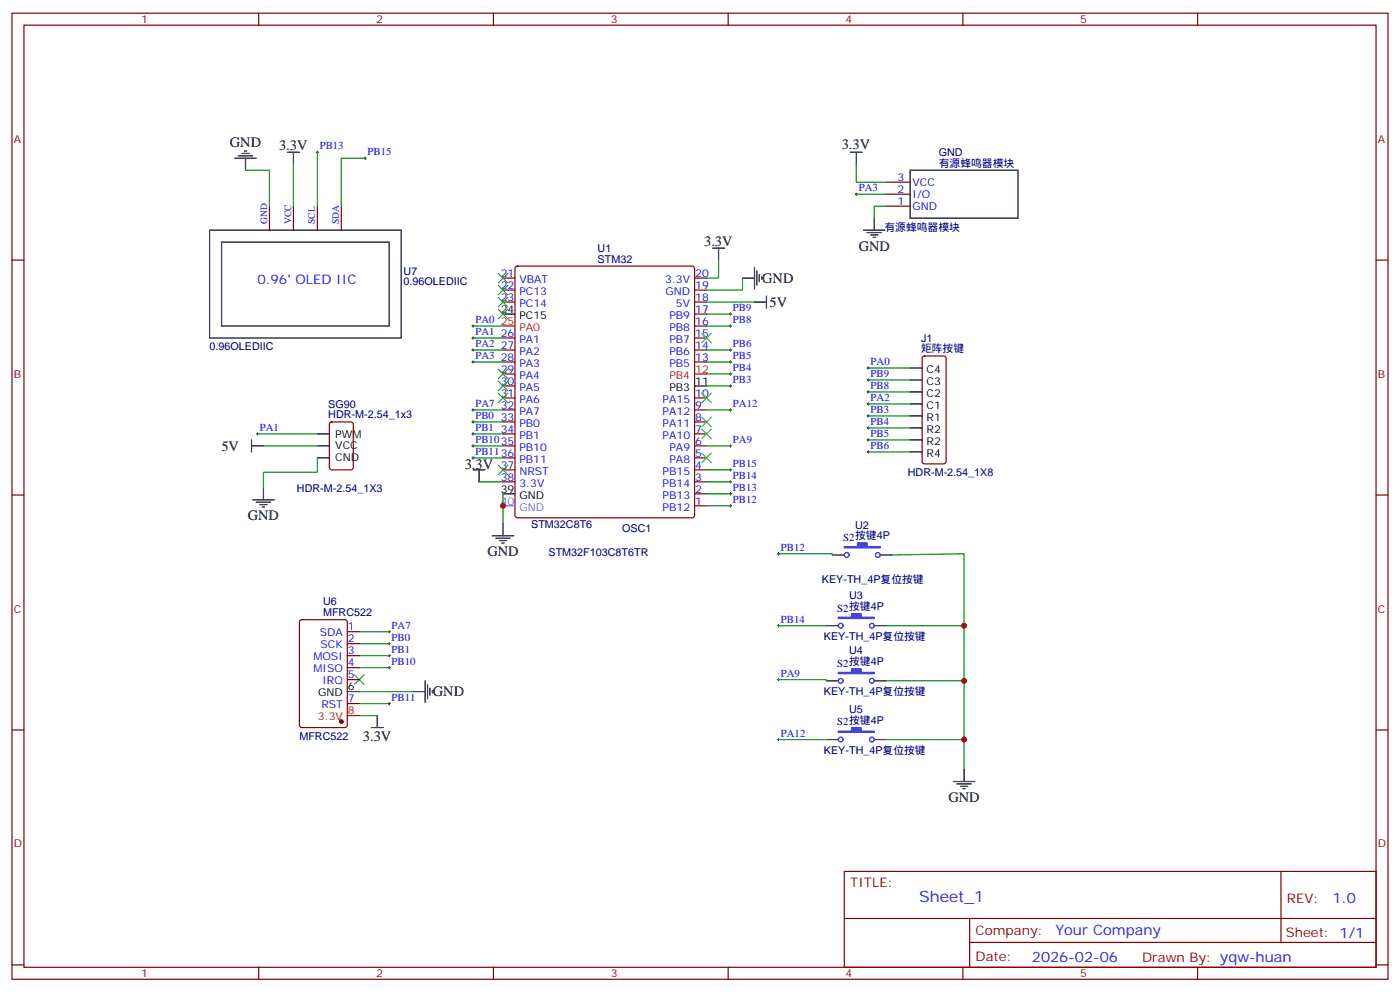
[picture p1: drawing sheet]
<svg xmlns="http://www.w3.org/2000/svg" width="412mm" height="292mm" viewBox="0 0 412 292" stroke-linecap="round" stroke-linejoin="round" font-family="sans-serif">
<g fill="none" stroke="#870000" stroke-width=".35">
<path d="M3.5 3.9h405.4v284.3h-405.4zM7.1 7.4h398.2v277.3h-398.2zM76.2 3.9v3.5M145.3 3.9v3.5M214.5 3.9v3.5M283.6 3.9v3.5M352.8 3.9v3.5M261.1 57.1h7M261.1 53.6h7M3.5 76.6h3.6M79.4 60.7v7M86.4 60.7v7"/>
<path d="M93.5 60.7v7M100.5 60.7v7M151.9 78.5l.5-.2h51.5l.5 .2 .2 .5v72.7l-.2 .5-.5 .2h-51.5l-.5-.2-.2-.5v-72.7zM261.1 60.7h7M405.3 76.6h3.6M148.2 81.8h3.5M148.2 88.9h3.5M148.2 99.5h3.5M148.2 85.4h3.5M204.6 81.8h3.5M204.6 88.9h3.5M204.6 99.5h3.5"/>
<path d="M204.6 96h3.5M204.6 92.4h3.5M204.6 85.4h3.5M148.2 103h3.5M148.2 106.5h3.5M148.2 110.1h3.5M148.2 113.6h3.5M148.2 117.1h3.5M204.6 103h3.5M204.6 106.5h3.5M204.6 117.1h3.5M271.9 105l.4-.2h5.7l.5 .2 .2 .5v30.3l-.2 .5-.5 .2h-5.7l-.5-.2-.2-.5v-30.3z"/>
<path d="M97.2 124.4l.5-.2h5.7l.6 .4 .1 13-.5 .6-5.9 .1-.6-.5-.1-12.9zM148.2 120.6h3.5M148.2 124.2h3.5M148.2 127.7h3.5M148.2 131.2h3.5M148.2 134.8h3.5M148.2 138.3h3.5M204.6 120.6h3.5M204.6 124.2h3.5M204.6 127.7h3.5M204.6 131.2h3.5M204.6 134.8h3.5"/>
<path d="M204.6 138.3h3.5M3.5 145.7h3.6M148.2 141.8h3.5M204.6 141.8h3.5M204.6 148.9h3.5M204.6 145.3h3.5M405.3 145.7h3.6M88.4 182.6l.5-.2h12.7l.7 .4v30.6l-.5 .7h-12.9l-.7-.4v-30.6zM102.3 196.5h3.5M102.3 193h3.5M102.3 189.4h3.5M102.3 185.9h3.5"/>
<path d="M3.5 214.8h3.6M102.3 207.1h3.5M102.3 200h3.5M405.3 214.8h3.6M248.7 256.5h156.6v28.2h-156.6zM377.3 256.5v20.9M248.7 270.3h156.5M285.6 277.4h119.6M285.6 270.3v14.1M3.5 284h3.6M76.2 284.7v3.5M145.3 284.7v3.5"/>
<path d="M214.5 284.7v3.5M283.6 284.7v3.5M352.8 284.7v3.5M405.3 284h3.6"/>
</g>
<g fill="none" stroke="#000" stroke-width=".35">
<path d="M69.1 46.6h6.4M70.2 45.9h4.2M71.3 45.2h2.1M72 44.4h.7M72.3 46.6v3.5M84.7 44.8h3.5M86.4 44.8v3.5M250.5 44.8h3.5M252.2 44.8v3.5M268.1 50.1h31.8v14.1h-31.8zM61.7 67.7h56.5v31.8h-56.5zM65.3 71.3h49.4v24.7h-49.4z"/>
<path d="M209.9 73h3.5M211.7 73v3.6M222.2 78.7v6.3M223 79.7v4.3M254.4 67.7h6.3M255.4 68.4h4.2M256.5 69.1h2.1M257.2 69.8h.7M257.5 64.2v3.5M148.2 92.4h3.5M218.7 81.8h3.5M222.2 88.9h3.6"/>
<path d="M223.7 80.8v2.1M224.4 81.5v.7M225.8 87.1v3.6M204.6 113.6h3.5M268.1 108.3h3.5M268.1 111.8h3.5M268.1 115.4h3.5M268.1 118.9h3.5M74.1 131.2h3.5M74.1 129.5v3.5M93.5 131.2h3.5M93.5 134.8h3.5"/>
<path d="M93.5 127.7h3.5M139.3 138.3h3.6M141.1 138.3v3.5M268.1 122.4h3.5M268.1 125.9h3.5M268.1 129.5h3.5M268.1 133h3.5M74.4 147.1h6.4M75.5 147.8h4.2M76.6 148.5h2.1M77.3 149.2h.7M77.6 143.6v3.5"/>
<path d="M145 157.7h6.3M146 158.4h4.3M147.1 159.1h2.1M147.8 159.8h.7M148.2 145.3h3.5M148.2 154.2v3.5M245.2 163.3h3.5M259.3 163.3h3.5M243.4 184.1h3.5M257.5 184.1h3.6M102.3 203.6h3.5M109.4 214.1h3.5"/>
<path d="M111.1 210.6v3.5M121.7 203.6h3.5M125.2 200.4v6.3M125.9 201.4v4.3M126.6 202.5v2.1M127.4 203.2v.7M243.4 200.4h3.5M243.4 217.7h3.5M257.5 200.4h3.6M257.5 217.7h3.6M280.8 230h6.4M281.9 230.7h4.2"/>
<path d="M282.9 231.4h2.1M283.6 232.1h.7M284 226.5v3.5"/>
</g>
<path d="M148.2 96h3.5M204.6 110.1h3.5M102.3 210.6h3.5" fill="none" stroke="#f00" stroke-width=".35"/>
<path d="M148.2 148.9h3.5" fill="none" stroke="#0cf" stroke-width=".35"/>
<g fill="#00f" stroke="#00f" stroke-width=".35">
<path d="M248.7 160.9h3.9v-1.1h2.8v1.1h3.9v.3h-10.6z"/>
<path d="M246.9 181.7h3.9v-1.1h2.8v1.1h3.9v.3h-10.6z"/>
<path d="M246.9 197.9h3.9v-1.1h2.8v1.1h3.9v.4h-10.6z"/>
<path d="M246.9 215.2h3.9v-1.1h2.8v1.1h3.9v.3h-10.6z"/>
</g>
<g fill="none" stroke="#00f" stroke-width=".35">
<circle cx="249.4" cy="163.3" r=".71"/>
<circle cx="258.6" cy="163.3" r=".71"/>
<circle cx="247.6" cy="184.1" r=".71"/>
<circle cx="256.8" cy="184.1" r=".71"/>
<circle cx="247.6" cy="200.4" r=".71"/>
<circle cx="247.6" cy="217.7" r=".71"/>
<circle cx="256.8" cy="200.4" r=".71"/>
<circle cx="256.8" cy="217.7" r=".71"/>
</g>
<g fill="none" stroke="#008700" stroke-width=".35">
<path d="M72.3 50.1h7.1v10.6M86.4 48.3v12.4M93.5 44.8v15.9M107.6 46.6h-7.1v14.1M252.2 48.3v5.3h8.9M252.2 57.1h8.9M211.7 76.6v5.2h-3.6M261.1 60.7h-3.6v3.5M139.3 99.5h8.9M139.3 96h8.9M208.1 88.9h14.1M208.1 96h7.1"/>
<path d="M208.1 92.4h7.1M218.7 81.8v3.6h-10.6M139.3 103h8.9M139.3 106.5h8.9M208.1 103h7.1M208.1 113.6h7.1M208.1 110.1h7.1M208.1 106.5h7.1M255.8 118.9h12.3M255.8 115.4h12.3M255.8 111.8h12.3M255.8 108.3h12.3"/>
<path d="M75.8 127.7h17.7M77.6 131.2h15.9M93.5 134.8v4.2h-15.9v4.6M139.3 120.6h8.9M139.3 124.2h8.9M139.3 127.7h8.9M139.3 131.2h8.9M139.3 134.8h8.9M208.1 138.3h7.1M208.1 120.6h7.1M208.1 131.2h7.1M255.8 122.4h12.3"/>
<path d="M255.8 125.9h12.3M255.8 129.5h12.3M255.8 133h12.3M141.1 141.8h7.1M148.2 145.3v8.9M208.1 145.3h7.1M208.1 141.8h7.1M208.1 148.9h7.1M229.3 163h15.9v.3M262.8 163.3l21.2-.3v63.5M105.8 185.9h8.9M105.8 189.4h8.9"/>
<path d="M105.8 193h8.9M105.8 196.5h8.9M229.3 184.1h14.1M261.1 184.1h22.9M105.8 210.6h5.3M105.8 203.6h15.9M105.8 207.1h8.9M229.3 200h14.1v.4M229.3 217.7h14.1M261.1 200.4h22.9M261.1 217.7h22.9"/>
</g>
<g fill="none" stroke="#000" stroke-width=".29">
<path d="M93.1 44.8h.7M93.5 44.4v.8M107.2 46.6h.7M107.6 46.2v.7M251.9 57.1h.7M252.2 56.8v.7M139 99.5h.7M139 96h.7M139.3 95.6v.7M139.3 99.1v.7M214.8 96h.7M214.8 92.4h.7"/>
<path d="M215.2 92.1v.7M215.2 95.6v.7M139 103h.7M139 106.5h.7M139.3 102.7v.7M139.3 106.2v.7M214.8 103h.7M214.8 113.6h.7M214.8 110.1h.7M214.8 106.5h.7M215.2 102.7v.7M215.2 106.2v.7"/>
<path d="M215.2 109.7v.7M215.2 113.2v.7M255.4 108.3h.7M255.4 111.8h.7M255.4 115.4h.7M255.4 118.9h.7M255.8 107.9v.8M255.8 111.5v.7M255.8 115v.7M255.8 118.5v.7M75.5 127.7h.7M75.8 127.4v.7"/>
<path d="M139 127.7h.7M139 120.6h.7M139 124.2h.7M139 131.2h.7M139 134.8h.7M139.3 120.3v.7M139.3 123.8v.7M139.3 127.4v.7M139.3 130.9v.7M139.3 134.4v.7M214.8 138.3h.7M214.8 120.6h.7"/>
<path d="M214.8 131.2h.7M215.2 120.3v.7M215.2 130.9v.7M215.2 137.9v.7M255.4 122.4h.7M255.4 125.9h.7M255.4 129.5h.7M255.4 133h.7M255.8 122.1v.7M255.8 125.6v.7M255.8 129.1v.7M255.8 132.6v.7"/>
<path d="M214.8 145.3h.7M214.8 148.9h.7M214.8 141.8h.7M215.2 141.5v.7M215.2 145v.7M215.2 148.5v.7M229 163h.7M229.3 162.6v.7M114.3 185.9h.7M114.3 189.4h.7M114.3 193h.7M114.3 196.5h.7"/>
<path d="M114.7 185.6v.7M114.7 189.1v.7M114.7 192.6v.7M114.7 196.1v.7M229 184.1h.7M229.3 183.8v.7M229.3 199.7v.7M114.3 207.1h.7M114.7 206.7v.7M229 200h.7M229 217.7h.7M229.3 217.3v.7"/>
</g>
<g fill="none" stroke="#3c3" stroke-width=".35">
<path d="M146.8 80.4l2.8 2.9M146.8 84l2.8 2.8M146.8 87.5l2.8 2.8M146.8 91l2.8 2.8M149.6 80.4l-2.8 2.9M149.6 84l-2.8 2.8M149.6 87.5l-2.8 2.8M149.6 91l-2.8 2.8M206.7 98.1l2.8 2.8M209.5 98.1l-2.8 2.8M146.8 108.7l2.8 2.8M146.8 112.2l2.8 2.8"/>
<path d="M146.8 115.7l2.8 2.8M149.6 108.7l-2.8 2.8M149.6 112.2l-2.8 2.8M149.6 115.7l-2.8 2.8M206.7 115.7l2.8 2.8M209.5 115.7l-2.8 2.8M146.8 136.9l2.8 2.8M149.6 136.9l-2.8 2.8M206.7 133.3l2.8 2.9M206.7 126.3l2.8 2.8M206.7 122.8l2.8 2.8M209.5 133.3l-2.8 2.9"/>
<path d="M209.5 126.3l-2.8 2.8M209.5 122.8l-2.8 2.8M104.4 198.6l2.8 2.8M107.2 198.6l-2.8 2.8"/>
</g>
<circle cx="100.5" cy="212.4" r=".53" fill="#870000" stroke="#870000" stroke-width=".35"/>
<g fill="#c00">
<circle cx="284" cy="184.1" r=".88"/>
<circle cx="284" cy="200.4" r=".88"/>
<circle cx="284" cy="217.7" r=".88"/>
<circle cx="148.2" cy="148.9" r=".88"/>
</g>
<text font-size="4.6" fill="#00f" x="270.8" y="265.5">Sheet_1</text>
<g font-size="4.2">
<text x="67.7" y="43.3">GND</text>
<text x="82.2" y="44.1">3.3V</text>
<text x="248" y="43.8">3.3V</text>
<text x="207.4" y="72.3">3.3V</text>
<text x="252.9" y="73.8">GND</text>
<text x="224.5" y="83.3">GND</text>
<text x="226.7" y="90.3">5V</text>
<text x="65.2" y="132.6">5V</text>
<text x="136.9" y="137.9">3.3V</text>
<text x="73" y="153.1">GND</text>
<text x="143.6" y="163.7">GND</text>
<text x="127.5" y="204.9">GND</text>
<text x="106.9" y="218.1">3.3V</text>
<text x="279.4" y="236.1">GND</text>
</g>
<g font-size="4.2" fill="#00f">
<text x="392.5" y="265.7">1.0</text>
<text x="310.9" y="275.3">Your Company</text>
<text x="304" y="283.1">2026-02-06</text>
</g>
<text font-size="3.9" fill="#00f" x="75.8" y="83.6">0.96' OLED IIC</text>
<g font-size="3.9" fill="#800">
<text x="250.5" y="261.1">TITLE:</text>
<text x="379.1" y="265.7">REV:</text>
<text x="287.4" y="275.3">Company:</text>
<text x="378.7" y="275.9">Sheet: 1/1</text>
<text x="287.4" y="282.9">Date:</text>
<text x="336.4" y="283">Drawn By: yqw-huan</text>
</g>
<g font-size="3.2" fill="#800">
<text x="41.6" y="6.9">1</text>
<text x="110.8" y="6.9">2</text>
<text x="179.9" y="6.9">3</text>
<text x="249.1" y="6.9">4</text>
<text x="318.2" y="6.9">5</text>
<text x="4.1" y="42">A</text>
<text x="405.9" y="42">A</text>
<text x="4.1" y="111.1">B</text>
<text x="405.9" y="111.1">B</text>
<text x="4.1" y="180.3">C</text>
<text x="405.9" y="180.3">C</text>
<text x="4.1" y="249.4">D</text>
<text x="405.9" y="249.4">D</text>
<text x="41.6" y="287.7">1</text>
<text x="110.8" y="287.7">2</text>
<text x="179.9" y="287.7">3</text>
<text x="249.1" y="287.7">4</text>
<text x="318.2" y="287.7">5</text>
</g>
<g font-size="3.2" fill="#00f">
<text x="94.2" y="43.9">PB13</text>
<text x="108.3" y="45.7">PB15</text>
<text x="264.3" y="53.3">3</text>
<text x="252.9" y="56.3">PA3</text>
<text x="264.3" y="56.8">2</text>
<text x="268.8" y="58.2">I/O</text>
<text x="268.8" y="54.7">VCC</text>
<text x="264.3" y="60.3">1</text>
<text x="268.8" y="61.7">GND</text>
<text x="147.5" y="81.5">21</text>
<text x="153" y="83.3">VBAT</text>
<text x="196" y="83.3">3.3V</text>
<text x="204.8" y="81.5">20</text>
<text x="147.5" y="88.5">23</text>
<text x="147.5" y="85">22</text>
<text x="153" y="86.8">PC13</text>
<text x="196" y="86.8">GND</text>
<text x="204.8" y="88.5">18</text>
<text x="204.8" y="85">19</text>
<text x="140.1" y="95.1">PA0</text>
<text x="153" y="90.3">PC14</text>
<text x="197.2" y="93.8">PB9</text>
<text x="199.1" y="90.3">5V</text>
<text x="204.8" y="95.6">16</text>
<text x="204.8" y="92.1">17</text>
<text x="215.9" y="91.5">PB9</text>
<text x="215.9" y="95.1">PB8</text>
<text x="140.1" y="98.6">PA1</text>
<text x="147.5" y="99.1">26</text>
<text x="153" y="100.9">PA1</text>
<text x="197.2" y="100.9">PB7</text>
<text x="197.2" y="97.4">PB8</text>
<text x="204.8" y="99.1">15</text>
<text x="140.1" y="102.1">PA2</text>
<text x="140.1" y="105.7">PA3</text>
<text x="147.5" y="102.7">27</text>
<text x="147.5" y="106.2">28</text>
<text x="153" y="104.4">PA2</text>
<text x="153" y="107.9">PA3</text>
<text x="197.2" y="107.9">PB5</text>
<text x="197.2" y="104.4">PB6</text>
<text x="204.8" y="106.2">13</text>
<text x="204.8" y="102.7">14</text>
<text x="215.9" y="105.7">PB5</text>
<text x="215.9" y="102.1">PB6</text>
<text x="256.5" y="107.4">PA0</text>
<text x="147.5" y="109.7">29</text>
<text x="147.5" y="113.2">30</text>
<text x="153" y="111.5">PA4</text>
<text x="215.9" y="112.7">PB3</text>
<text x="215.9" y="109.2">PB4</text>
<text x="256.5" y="110.9">PB9</text>
<text x="140.1" y="119.8">PA7</text>
<text x="147.5" y="116.8">31</text>
<text x="153" y="115">PA5</text>
<text x="153" y="118.5">PA6</text>
<text x="195.2" y="118.5">PA15</text>
<text x="204.8" y="116.8">10</text>
<text x="215.9" y="119.8">PA12</text>
<text x="256.5" y="114.5">PB8</text>
<text x="256.5" y="118">PA2</text>
<text x="140.1" y="123.3">PB0</text>
<text x="147.5" y="120.3">32</text>
<text x="147.5" y="123.8">33</text>
<text x="153" y="122.1">PA7</text>
<text x="153" y="125.6">PB0</text>
<text x="195.2" y="125.6">PA11</text>
<text x="195.2" y="122.1">PA12</text>
<text x="204.8" y="123.8">8</text>
<text x="204.8" y="120.3">9</text>
<text x="256.5" y="121.5">PB3</text>
<text x="256.5" y="125.1">PB4</text>
<text x="76.6" y="126.8">PA1</text>
<text x="140.1" y="126.8">PB1</text>
<text x="140.1" y="130.4">PB1035</text>
<text x="147.5" y="127.4">34</text>
<text x="153" y="129.1">PB1</text>
<text x="195.2" y="129.1">PA10</text>
<text x="204.8" y="130.9">6</text>
<text x="204.8" y="127.4">7</text>
<text x="215.9" y="130.4">PA9</text>
<text x="256.5" y="128.6">PB5</text>
<text x="140.1" y="133.9">PB1136</text>
<text x="147.5" y="137.9">37</text>
<text x="153" y="132.6">PB10</text>
<text x="153" y="136.2">PB11</text>
<text x="197.2" y="136.2">PA8</text>
<text x="197.2" y="132.6">PA9</text>
<text x="204.8" y="137.9">4</text>
<text x="204.8" y="134.4">5</text>
<text x="215.9" y="137.4">PB15</text>
<text x="256.5" y="132.1">PB6</text>
<text x="147.5" y="141.5">38</text>
<text x="153" y="139.7">NRST</text>
<text x="153" y="143.2">3.3V</text>
<text x="195.2" y="143.2">PB14</text>
<text x="195.2" y="139.7">PB15</text>
<text x="204.8" y="141.5">3</text>
<text x="215.9" y="140.9">PB14</text>
<text x="195.2" y="146.8">PB13</text>
<text x="204.8" y="148.5">1</text>
<text x="204.8" y="145">2</text>
<text x="215.9" y="144.5">PB13</text>
<text x="215.9" y="148">PB12</text>
<text x="195.2" y="150.3">PB12</text>
<text x="230" y="162.1">PB12</text>
<text x="102.5" y="185.6">1</text>
<text x="115.4" y="185">PA7</text>
<text x="230" y="183.3">PB14</text>
<text x="94.2" y="187.3">SDA</text>
<text x="94.4" y="190.9">SCK</text>
<text x="102.5" y="189.1">2</text>
<text x="115.4" y="188.6">PB0</text>
<text x="92.3" y="197.9">MISO</text>
<text x="92.3" y="194.4">MOSI</text>
<text x="102.5" y="196.1">4</text>
<text x="102.5" y="192.6">3</text>
<text x="115.4" y="192.1">PB1</text>
<text x="115.4" y="195.6">PB10</text>
<text x="95" y="201.4">IRQ</text>
<text x="102.5" y="199.7">5</text>
<text x="230" y="199.1">PA9</text>
<text x="94.7" y="208.5">RST</text>
<text x="102.5" y="206.7">7</text>
<text x="115.4" y="206.2">PB11</text>
<text x="230" y="216.8">PA12</text>
</g>
<g font-size="3.2" fill="#000080">
<text x="276.5" y="45.9">GND</text>
<text x="276.5" y="49">有源蜂鸣器模块</text>
<text x="260.5" y="67.9">有源蜂鸣器模块</text>
<text x="176.1" y="77.3">STM32</text>
<text x="176.1" y="74.1">U1</text>
<text x="118.9" y="80.8">U7</text>
<text x="118.9" y="84">0.96OLEDIIC</text>
<text x="271.3" y="100.6">J1</text>
<text x="61.7" y="103">0.96OLEDIIC</text>
<text x="271.3" y="103.7">矩阵按键</text>
<text x="96.7" y="120">SG90</text>
<text x="96.7" y="123.1">HDR-M-2.54_1x3</text>
<text x="267.4" y="140.1">HDR-M-2.54_1X8</text>
<text x="87.5" y="144.7">HDR-M-2.54_1X3</text>
<text x="156.5" y="155.3">STM32C8T6</text>
<text x="251.9" y="155.6">U2</text>
<text x="183.3" y="156.5">OSC1</text>
<text x="248.4" y="159.2">S2按键4P</text>
<text x="161.6" y="163.6">STM32F103C8T6TR</text>
<text x="242.1" y="171.5">KEY-TH_4P复位按键</text>
<text x="95.2" y="178.2">U6</text>
<text x="250.1" y="176.4">U3</text>
<text x="95.2" y="181.3">MFRC522</text>
<text x="246.6" y="180">S2按键4P</text>
<text x="242.7" y="188.4">KEY-TH_4P复位按键</text>
<text x="246.6" y="196.2">S2按键4P</text>
<text x="250.1" y="192.6">U4</text>
<text x="242.7" y="204.6">KEY-TH_4P复位按键</text>
<text x="250.1" y="209.9">U5</text>
<text x="246.6" y="213.5">S2按键4P</text>
<text x="88.2" y="217.8">MFRC522</text>
<text x="242.7" y="221.9">KEY-TH_4P复位按键</text>
</g>
<g font-size="3.2">
<text x="147.5" y="92.1">24</text>
<text x="153" y="93.8">PC15</text>
<text x="204.8" y="113.2">11</text>
<text x="272.9" y="109.7">C4</text>
<text x="272.9" y="113.2">C3</text>
<text x="197.2" y="115">PB3</text>
<text x="272.9" y="116.8">C2</text>
<text x="272.9" y="120.3">C1</text>
<text x="272.9" y="123.8">R1</text>
<text x="98.8" y="128.8">PWM</text>
<text x="272.9" y="127.4">R2</text>
<text x="272.9" y="130.9">R2</text>
<text x="98.8" y="135.8">CND</text>
<text x="98.8" y="132.3">VCC</text>
<text x="272.9" y="134.4">R4</text>
<text x="147.5" y="145">39</text>
<text x="153" y="146.8">GND</text>
<text x="102.5" y="203.2">6</text>
<text x="93.7" y="205">GND</text>
</g>
<g font-size="3.2" fill="#f00">
<text x="147.5" y="95.6">25</text>
<text x="153" y="97.4">PA0</text>
<text x="197.2" y="111.5">PB4</text>
<text x="204.8" y="109.7">12</text>
<text x="93.6" y="212">3.3V</text>
<text x="102.5" y="210.3">8</text>
</g>
<g font-size="3.2" fill="#0cf">
<text x="147.5" y="148.5">40</text>
<text x="153" y="150.3">GND</text>
</g>
<g font-size="2.8" fill="#00f">
<text x="78.7" y="66" transform="rotate(-90 78.7 66)">GND</text>
<text x="85.7" y="66" transform="rotate(-90 85.7 66)">VCC</text>
<text x="92.8" y="66" transform="rotate(-90 92.8 66)">SCL</text>
<text x="99.8" y="66" transform="rotate(-90 99.8 66)">SDA</text>
</g>
</svg>
